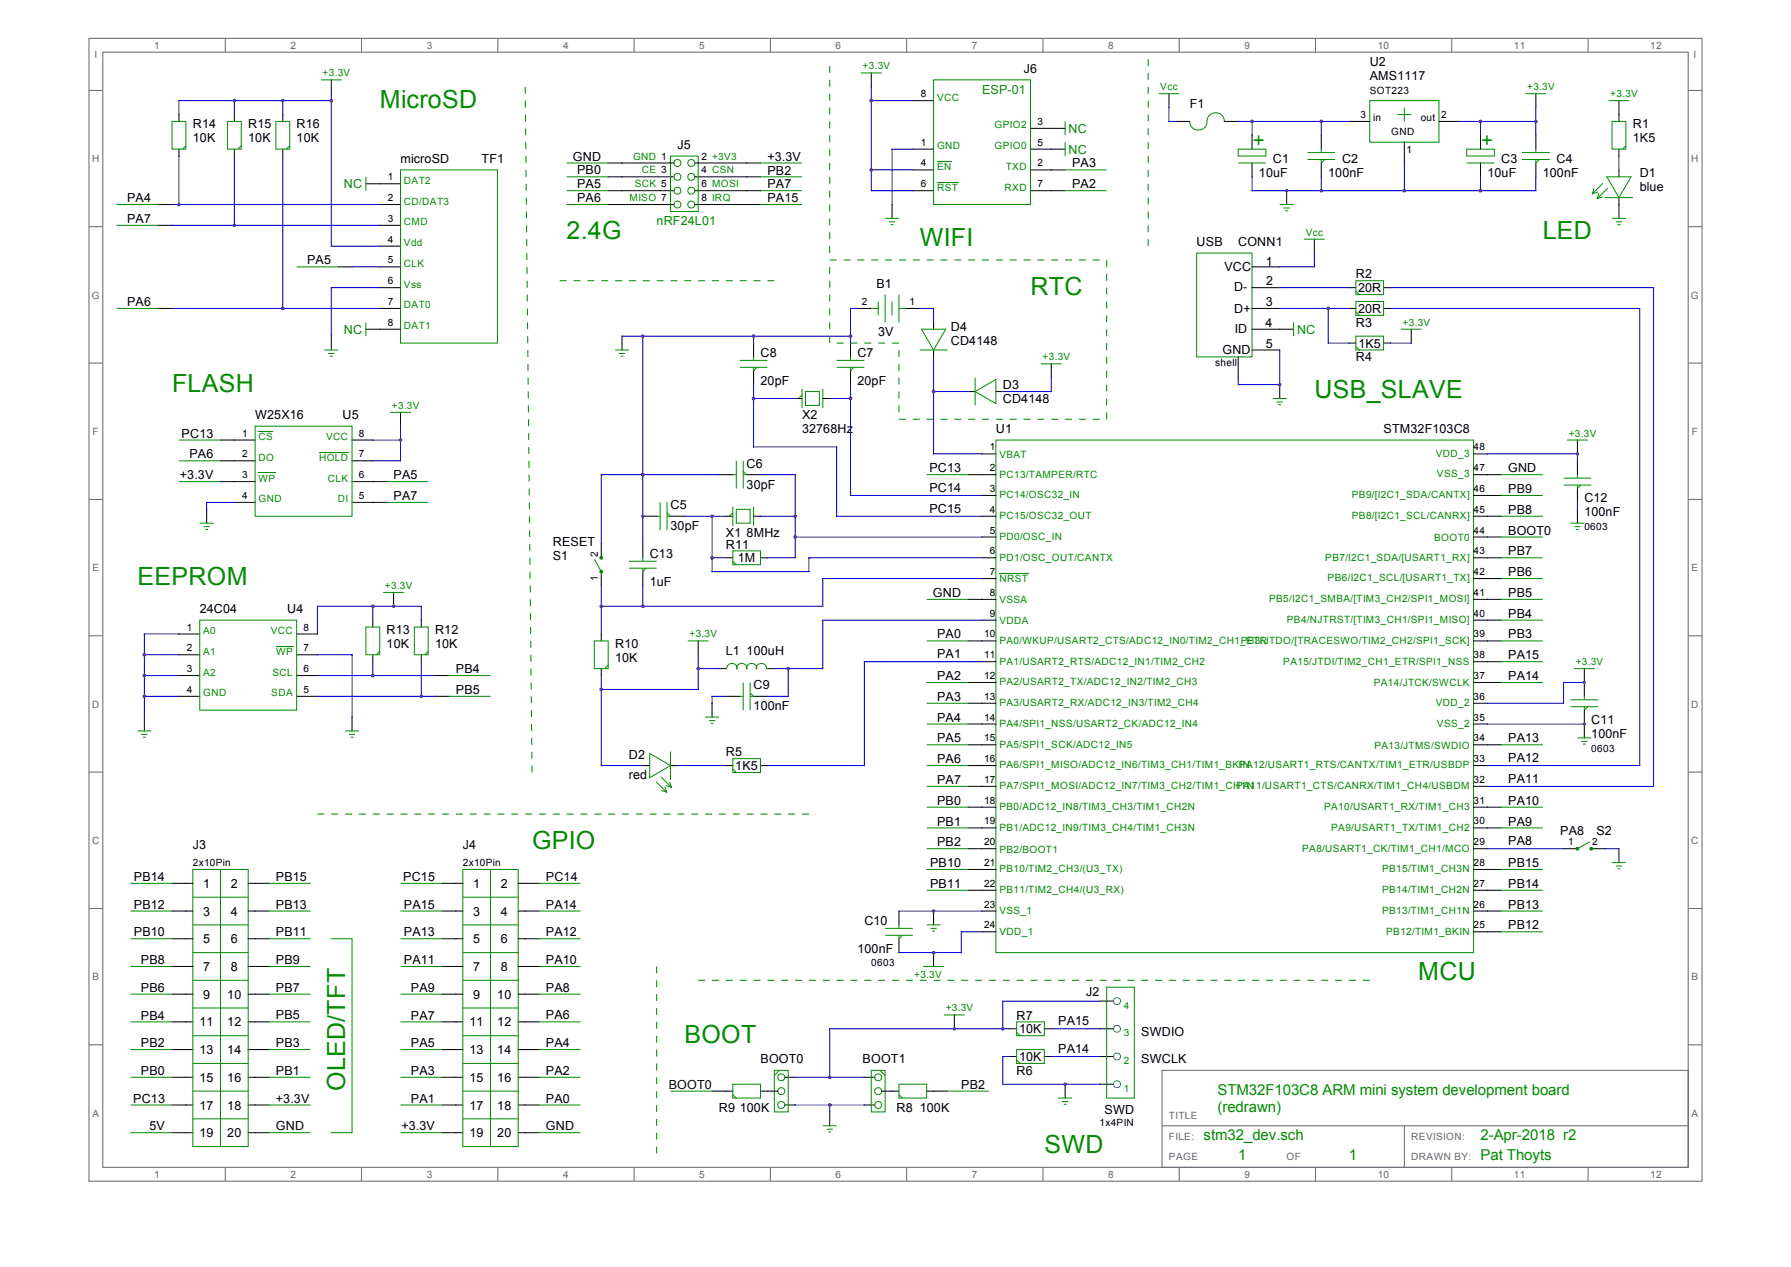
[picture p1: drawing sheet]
<svg xmlns="http://www.w3.org/2000/svg" width="297mm" height="210mm" viewBox="0 0 297 210" stroke-linecap="round" stroke-linejoin="round" font-family="sans-serif">
<g fill="none" stroke="#000" stroke-width=".17">
<path d="M29.7 19v1.1M38.9 19v1.1M46.9 19v1.1M54.9 13.2v2.3M144.5 12.1v2.3M151.4 16.7h3.4M193.8 15.5v2.3M254.7 15.5v2.3M268.5 16.7v3.4M26.2 33.9h2.3M26.2 37.3h2.3M29.7 24.7v1.2"/>
<path d="M38.9 24.7v1.2M46.9 24.7v1.2M60.7 30.5h5.7M63 33.9h3.4M63 37.3h3.4M100.9 31.6h10.9M100.9 29.3h10.9M100.9 33.9h10.9M100.9 27h10.9M115.2 31.6h10.9M115.2 29.3h10.9M115.2 33.9h10.9"/>
<path d="M115.2 27h10.9M147.9 33.9v2.3M151.4 31.6h3.4M151.4 28.2h3.4M151.4 24.7h3.4M170.9 31.6h5.7M170.9 28.2h5.7M170.9 24.7h5.7M170.9 21.3h5.7M195 20.1h2.3M203 20.1h2.3M207.6 22.4v2.3"/>
<path d="M207.6 27v2.3M213.4 31.6v2.3M218 39.6v2.3M219.1 22.4v2.3M219.1 27v2.3M223.7 20.1h3.4M232.9 23.6v3.4M238.6 20.1h3.5M245.5 22.4v2.3M245.5 27v2.3M254.7 22.4v2.3M254.7 27v2.3"/>
<path d="M268.5 24.7v1.2M268.5 28.2v1.1M268.5 32.8v3.4M26.2 51.1h2.3M54.9 55.7v2.3M56.1 44.2h2.3M60.7 54.6h5.7M63 51.1h3.4M63 47.7h3.4M63 44.2h3.4M63 40.8h3.4M103.2 55.7v2.3"/>
<path d="M125 56.9v2.3M141 56.9v2.3M142.2 51.1h2.3M150.2 51.1h2.3M154.8 53.4v1.2M154.8 58v1.2M205.3 59.2v3.4M207.6 54.6h6.9M207.6 51.1h4.6M207.6 47.7h4.6M207.6 44.2h4.6M207.6 58h4.6"/>
<path d="M223.7 51.1h1.1M223.7 47.7h1.1M223.7 56.9h1.1M229.4 51.1h1.2M229.4 47.7h1.2M229.4 56.9h1.2M234 54.6v2.3M36.6 76.4h5.7M36.6 72.9h5.7M36.6 79.8h5.7M58.4 76.4h3.4M58.4 72.9h3.4"/>
<path d="M58.4 79.8h5.7M66.4 68.3v2.3M119.2 78.7h2.3M123.8 78.7h2.3M125 61.5v2.3M131.9 66h1.1M136.4 66h1.2M141 61.5v2.3M160.6 78.7h4.5M160.6 64.9h1.1M162.9 75.2h2.2M165.1 64.9h1.2"/>
<path d="M174.3 60.3v2.3M212.2 63.8v2.2M244.4 75.2h2.3M244.4 78.7h4.6M261.6 72.9v2.3M261.6 76.4v2.3M34.3 84.4v2.3M38.9 83.3h3.4M58.4 83.3h5.7M65.3 98.2v2.3M99.7 90.2v2.3M99.7 94.7v2.3"/>
<path d="M106.6 85.6h2.3M106.6 90.2v2.3M106.6 94.7v2.3M111.2 85.6h2.3M120.4 85.6h1.1M120.4 92.5h1.1M125 85.6h1.1M126.1 92.5h1.2M160.6 99.3h4.5M162.9 82.1h2.2M162.9 85.6h2.2M162.9 89h2.2"/>
<path d="M162.9 92.5h2.2M162.9 95.9h2.2M244.4 82.1h4.6M244.4 85.6h4.6M244.4 89h4.6M244.4 92.5h4.6M244.4 95.9h4.6M244.4 99.3h4.6M261.6 81v2.3M261.6 84.4v2.3M23.9 118.9v2.3M29.7 115.4h3.4"/>
<path d="M29.7 108.5h3.4M29.7 105.1h3.4M29.7 112h3.4M49.2 115.4h3.4M49.2 108.5h3.4M49.2 105.1h3.4M49.2 112h3.4M58.4 118.9v2.3M61.8 102.8v1.1M61.8 108.5v1.2M69.9 102.8v1.1M69.9 108.5v1.2"/>
<path d="M72.2 115.4h2.3M72.2 112h2.3M99.7 105.1v1.1M99.7 110.8v1.2M115.8 106.2v2.3M118.1 116.6v2.3M119.2 110.8h1.2M120.4 115.4h2.3M125 115.4h2.3M127.3 110.8h1.1M160.6 106.2h4.5M160.6 113.1h4.5"/>
<path d="M160.6 116.6h4.5M162.9 102.8h2.2M162.9 109.7h2.2M244.4 102.8h4.6M244.4 106.2h4.6M244.4 109.7h4.6M244.4 113.1h4.6M244.4 116.6h2.3M262.7 110.8v4.6M262.7 117.7v4.6M106.6 126.9h1.1M111.2 126.9h1.1"/>
<path d="M120.4 126.9h1.1M126.1 126.9h1.2M160.6 120h4.5M160.6 123.5h4.5M160.6 126.9h4.5M160.6 130.3h4.5M160.6 133.8h4.5M160.6 137.2h4.5M244.4 120h2.3M244.4 123.5h4.6M244.4 126.9h2.3M244.4 130.3h2.3"/>
<path d="M244.4 133.8h4.6M244.4 137.2h4.6M28.5 151h3.5M28.5 146.4h3.5M28.5 155.6h3.5M41.2 151h3.4M41.2 146.4h3.4M41.2 155.6h3.4M73.3 151h3.4M73.3 146.4h3.4M73.3 155.6h3.4M85.9 151h3.5"/>
<path d="M85.9 146.4h3.5M85.9 155.6h3.5M149.1 151v2.3M149.1 155.6v2.3M154.8 151v2.3M154.8 157.9v2.3M160.6 140.7h4.5M160.6 144.1h4.5M160.6 147.6h4.5M162.9 151h2.2M162.9 154.4h2.2M244.4 140.7h2.3"/>
<path d="M244.4 144.1h4.6M244.4 147.6h4.6M244.4 151h4.6M244.4 154.4h4.6M259.3 140.7h2.3M263.9 140.7h2.3M268.5 140.7v2.3M28.5 178.6h3.5M28.5 169.4h3.5M28.5 174h3.5M28.5 164.8h3.5M28.5 160.2h3.5"/>
<path d="M41.2 178.6h3.4M41.2 169.4h3.4M41.2 174h3.4M41.2 164.8h3.4M41.2 160.2h3.4M73.3 178.6h3.4M73.3 169.4h3.4M73.3 174h3.4M73.3 164.8h3.4M73.3 160.2h3.4M85.9 178.6h3.5M85.9 169.4h3.5"/>
<path d="M85.9 174h3.5M85.9 164.8h3.5M85.9 160.2h3.5M130.1 178.6h1.8M143.3 178.6h1.8M158.3 168.2v2.3M167.4 170.5h1.2M167.4 175.1h1.2M173.2 170.5h1.1M173.2 175.1h1.1M176.6 179.7v2.3M182.4 170.5h2.3"/>
<path d="M182.4 175.1h2.3M182.4 179.7h2.3M182.4 165.9h2.3M28.5 183.1h3.5M28.5 187.7h3.5M41.2 183.1h3.4M41.2 187.7h3.4M73.3 183.1h3.4M73.3 187.7h3.4M85.9 183.1h3.5M85.9 187.7h3.5M118.1 180.9h3.4"/>
<path d="M126.1 180.9h2.9M130.1 183.1h1.8M137.6 184.3v2.3M143.3 183.1h1.8M146.2 180.9h2.9M153.7 180.9h3.4"/>
</g>
<g fill="none" stroke="#008b00" stroke-width=".17">
<path d="M53.2 13.2h3.5M142.8 12.1h3.4M154.8 13.2h16.1v20.7h-16.1zM192.1 15.5h3.5M227.1 16.7h11.5v6.9h-11.5zM231.7 19h2.3M232.9 17.8v2.3M253 15.5h3.4M266.7 16.7h3.5M19.3 33.9h6.9M19.3 37.3h6.9M28.5 20.1h2.3v4.6h-2.3z"/>
<path d="M30.8 24.1l-.5 .6M37.7 20.1h2.3v4.6h-2.3zM40 24.1l-.6 .6M45.8 20.1h2.2v4.6h-2.2zM48 24.1l-.5 .6M60.7 29.3v2.3M66.4 28.2h16.1v28.7h-16.1zM94 27h6.9M94 33.9h6.9M94 29.3h6.9M94 31.6h6.9M111.2 25.9h4.6v9.2h-4.6z"/>
<path d="M126.1 27h6.9M126.1 33.9h6.9M126.1 29.3h6.9M126.1 31.6h6.9M146.8 36.2h2.3M147.4 36.8h1M147.7 37.2h.5M155.4 26.7h2.4M155.4 30.2h3.5M176.6 31.6h6.9M176.6 28.2h6.9M176.6 20.1v2.3"/>
<path d="M176.6 23.6v2.3M197.3 20.1a1.44 1.44 0 0 0 1.4 1.5 1.44 1.44 0 0 0 1.5-1.5 1.44 1.44 0 0 1 1.4-1.4 1.44 1.44 0 0 1 1.4 1.4M205.3 24.7h4.6v1.2h-4.6zM205.3 27h4.6M212.2 33.9h2.3M212.8 34.5h1.1M213.1 34.9h.5M216.2 39.6h3.5M216.8 26.4h4.6M216.8 25.3h4.6M219.1 24.7v.6M219.1 26.4v.6l.6-.6"/>
<path d="M243.2 27h4.6M243.2 24.7h4.6v1.2h-4.6zM252.4 26.4h4.6M252.4 25.3h4.6M254.7 24.7v.6M254.7 26.4v.6l.6-.6M264.3 31.3l-.3 .8M264.9 31.8l-.9 .3M265.1 32.1l-.2 .8M265.7 32.6l-.8 .3M265.8 30.4l-1.8 1.7M266.2 32.8h4.6"/>
<path d="M266.5 29.3h4l-2 3.5zM266.6 31.2l-1.7 1.7M267.3 20.1h2.3v4.6h-2.3zM267.3 36.2h2.3M268 36.8h1M268.2 37.2h.5M269.6 24.1l-.6 .6M19.3 51.1h6.9M49.2 44.2h6.9M53.8 58h2.3M54.4 58.6h1.1M54.7 59h.5"/>
<path d="M60.7 53.4v2.3M102 58h2.3M102.6 58.6h1.1M102.9 59h.5M122.7 59.7h4.6M125 59.2v.5M138.7 59.7h4.6M141 59.2v.5M144.5 51.1h1.1M145.6 50v2.3M146.8 48.8v4.6M147.9 50v2.3"/>
<path d="M149.1 48.8v4.6M149.1 51.1h1.1M152.5 58h4.6M152.8 54.6h4l-2 3.4zM198.4 41.9h9.2v17.3h-9.2zM214.5 53.4v2.3M224.8 46.5h4.6v2.3h-4.6zM224.8 50h4.6v2.3h-4.6zM224.8 55.7h4.6v2.3h-4.6zM224.8 48.3l.6 .5M224.8 51.7l.6 .6M224.8 57.4l.6 .6"/>
<path d="M232.3 54.6h3.5M29.7 72.9h6.9M29.7 76.4h6.9M29.7 79.8h6.9M42.3 70.6h16.1v15h-16.1zM42.9 78.4h2.8M42.9 71.5h2.4M52.9 75h4.9M64.1 79.8h6.9M64.7 68.3h3.4M121.5 78.7h.6M122.1 76.4v4.6"/>
<path d="M122.7 60.9h4.6M123.2 78.1l.6 .6h-.6M123.2 76.4v4.6M125 60.9v.6l.5-.6M133 64.4v3.3M133 65.5l-.6 .5M133.6 64.9h2.3v2.3h-2.3zM136.4 64.4v3.3M138.7 60.9h4.6M141 60.9v.6l.6-.6M153.7 78.7h6.9M161.7 62.6v4.6"/>
<path d="M161.7 64.9l3.4-2v4zM165.1 72.9h79.3v85h-79.3zM172.6 60.3h3.5M211.1 66h2.3M211.7 66.6h1M212 67.1h.4M249 78.7h6.8M259.3 79.3h4.6M259.9 72.9h3.4M261.6 78.7v.6M33.1 86.7h2.3M33.8 87.3h1"/>
<path d="M34 87.7h.5M63.5 98.2h3.5M64.1 83.3h6.9M98.6 92.7l1.1 2M104.3 94.2h4.6M104.3 93h4.6M106.6 92.5v.5M106.6 94.2v.5l.6-.5M108.9 85.6h.6M109.5 83.3v4.6M110.6 85l.6 .6h-.6M110.6 83.3v4.6"/>
<path d="M121.5 84v3.2M121.5 85l-.6 .6M121.5 93l.6 .6M121.5 91.3h4.6v2.3h-4.6zM122.1 84.4h2.3v2.3h-2.3zM125 84v3.2M153.7 99.3h6.9M165.7 95.1h4.8M249 89h6.8M249 92.5h6.8M249 95.9h6.8M249 85.6h6.8"/>
<path d="M249 82.1h6.8M249 99.3h6.8M259.3 80.4h4.6M260.4 86.7h2.3M261.1 87.3h1M261.4 87.7h.4M261.6 80.4v.6l.6-.6M33.1 102.8h16.1v14.9h-16.1zM45.8 107.1h2.8M60.7 103.9h2.3v4.6h-2.3zM63 108l-.6 .5M68.7 103.9h2.3v4.6h-2.3z"/>
<path d="M71 108l-.6 .5M74.5 115.4h6.8M74.5 112h6.8M98.6 106.2h2.3v4.6h-2.3zM100.9 110.2l-.6 .6M114.1 106.2h3.4M116.9 118.9h2.3M117.6 119.4h1M117.8 119.9h.5M120.4 110.8h.1a.84 .84 0 0 1 .9-.8 .84 .84 0 0 1 .8 .9 .82 .82 0 0 1 .8-.9 .82 .82 0 0 1 .8 .9 .82 .82 0 0 1 .8-.9 .82 .82 0 0 1 .8 .9 .84 .84 0 0 1 .9-.9 .84 .84 0 0 1 .8 .8h.2M122.7 115.4h.5M123.2 113.1v4.6"/>
<path d="M124.4 113.1v4.6M124.4 114.8l.6 .6h-.6M153.7 106.2h6.9M153.7 113.1h6.9M153.7 116.6h6.9M249 102.8h6.8M249 106.2h6.8M249 109.7h6.8M249 113.1h6.8M260.4 117.1h4.6M260.4 116h4.6M261 110.8h3.5"/>
<path d="M262.7 115.4v.6M262.7 117.1v.6l.6-.6M22.8 121.2h2.3M23.4 121.7h1.1M23.7 122.2h.5M57.2 121.2h2.3M57.9 121.7h1M58.1 122.2h.5M107.7 124.9l3.5 2-3.5 2zM108.8 129.6l1.8 1.7M109.6 128.8l1.8 1.7M109.7 131l.9 .3"/>
<path d="M110.3 130.5l.3 .8M110.5 130.2l.9 .3M111.1 129.6l.3 .9M111.2 124.6v4.6M121.5 127.5l.6 .5M121.5 125.7h4.6v2.3h-4.6zM153.7 123.5h6.9M153.7 133.8h6.9M153.7 137.2h6.9M153.7 120h6.9M153.7 126.9h6.9M153.7 130.3h6.9"/>
<path d="M249 123.5h6.8M249 133.8h6.8M249 137.2h6.8M261.6 122.3h2.3M262.2 122.9h1M262.5 123.3h.5M263.6 139.5l-2 1.2M21.6 151h6.9M21.6 155.6h6.9M21.6 146.4h6.9M32 144.1h9.2v45.9h-9.2zM32 153.3h9.2"/>
<path d="M32 157.9h9.2M32 148.7h9.2M36.6 144.1v45.9M44.6 151h6.9M44.6 155.6h6.9M44.6 146.4h6.9M54.9 155.6h3.5v32.1h-3.5M66.4 151h6.9M66.4 155.6h6.9M66.4 146.4h6.9M76.7 144.1h9.2v45.9h-9.2zM76.7 153.3h9.2"/>
<path d="M76.7 157.9h9.2M76.7 148.7h9.2M81.3 144.1v45.9M89.4 151h6.9M89.4 155.6h6.9M89.4 146.4h6.9M146.8 155h4.6M146.8 153.9h4.6M149.1 153.3v.6M149.1 155v.6l.5-.6M153.7 144.1h6.9M153.7 147.6h6.9"/>
<path d="M153.7 153.3h2.3M153.7 140.7h6.9M154.3 153.9h1M154.6 154.3h.4M249 144.1h6.8M249 147.6h6.8M249 151h6.8M249 154.4h6.8M267.3 143h2.3M268 143.5h1M268.2 144h.5M21.6 164.8h6.9"/>
<path d="M21.6 169.4h6.9M21.6 174h6.9M21.6 178.6h6.9M21.6 160.2h6.9M32 176.3h9.2M32 171.7h9.2M32 162.5h9.2M32 167.1h9.2M44.6 164.8h6.9M44.6 169.4h6.9M44.6 174h6.9M44.6 178.6h6.9"/>
<path d="M44.6 160.2h6.9M66.4 164.8h6.9M66.4 169.4h6.9M66.4 174h6.9M66.4 178.6h6.9M66.4 160.2h6.9M76.7 176.3h9.2M76.7 171.7h9.2M76.7 162.5h9.2M76.7 167.1h9.2M89.4 164.8h6.9M89.4 169.4h6.9"/>
<path d="M89.4 174h6.9M89.4 178.6h6.9M89.4 160.2h6.9M121.5 179.7h4.6v2.3h-4.6zM128.4 177.4h2.3v6.9h-2.3zM129.3 177.4l-.9 .9M144.5 177.4h2.3v6.9h-2.3zM145.9 177.4l.9 .9M149.1 179.7h4.6v2.3h-4.6zM153.1 160.2h3.4M156.5 168.2h3.5M168.6 169.4h4.6v2.3h-4.6z"/>
<path d="M168.6 174h4.6v2.3h-4.6zM168.6 171.1l.6 .6M168.6 175.7l.6 .6M183.5 163.6h4.6v18.4h-4.6zM21.6 183.1h6.9M21.6 187.7h6.9M32 180.9h9.2M32 185.4h9.2M44.6 183.1h6.9M44.6 187.7h6.9M66.4 183.1h6.9M66.4 187.7h6.9"/>
<path d="M76.7 180.9h9.2M76.7 185.4h9.2M89.4 183.1h6.9M89.4 187.7h6.9M111.2 180.9h6.9M121.5 181.4l.6 .6M136.4 186.6h2.3M137.1 187.2h1M137.4 187.6h.4M149.1 181.4l.5 .6M157.1 180.9h6.9M175.5 182h2.3"/>
<path d="M176.1 182.6h1M176.4 183h.5"/>
<circle cx="112.3" cy="27" r=".58"/>
<circle cx="112.3" cy="29.3" r=".58"/>
<circle cx="112.3" cy="33.9" r=".58"/>
<circle cx="112.3" cy="31.6" r=".58"/>
<circle cx="114.6" cy="27" r=".58"/>
<circle cx="114.6" cy="29.3" r=".58"/>
<circle cx="114.6" cy="33.9" r=".58"/>
<circle cx="114.6" cy="31.6" r=".58"/>
<circle cx="129.6" cy="178.6" r=".58"/>
<circle cx="145.6" cy="178.6" r=".58"/>
<circle cx="129.6" cy="183.2" r=".58"/>
<circle cx="129.6" cy="180.9" r=".58"/>
<circle cx="145.6" cy="183.2" r=".58"/>
<circle cx="145.6" cy="180.9" r=".58"/>
</g>
<g fill="none" stroke="#00f" stroke-width=".17">
<path d="M38.9 16.7v2.3M46.9 16.7v2.3M54.9 16.7h-25.2v2.3M54.9 15.5v25.3h8.1M144.5 14.4v17.2h6.9M144.5 16.7h6.9M193.8 17.8v2.3h1.2M254.7 17.8v4.6M28.5 33.9h34.5M28.5 37.3h34.5M29.7 25.9v8M38.9 25.9v11.4"/>
<path d="M46.9 25.9v25.2M144.5 28.2h6.9M151.4 24.7h-3.5v9.2M205.3 20.1h18.4M207.6 20.1v2.3M207.6 29.3v2.3h47.1v-2.3M219.1 20.1v2.3M219.1 29.3v2.3M232.9 27v4.6M242.1 20.1h12.6M245.5 20.1v2.3M245.5 29.3v2.3"/>
<path d="M268.5 25.9v2.3M28.5 51.1h34.5M58.4 44.2h4.6M63 47.7h-8.1v8M103.2 55.7h37.8M106.6 55.7v34.5M125 55.7v1.2M142.2 51.1h-1.2v5.8M152.5 51.1h2.3v2.3M154.8 59.2v16h8.1M212.2 47.7h11.5M212.2 51.1h11.5"/>
<path d="M212.2 58v5.8h-6.9v-1.2M218 41.9v2.3h-5.8M220.3 51.1v5.8h3.4M230.6 51.1h41.3v75.8h-25.2M230.6 47.7h43.6v82.6h-27.5M230.6 56.9h3.4M61.8 72.9h4.6M66.4 70.6v5.8h-4.6M119.2 78.7h-19.5v11.5M125 66h6.9M125 63.8v10.3h13.7v11.5h24.2M126.1 78.7h5.8v13.8h-4.6"/>
<path d="M137.6 66h3.4M141 63.8v18.3h21.9M154.8 64.9h5.8M174.3 62.6v2.3h-8M246.7 75.2h14.9v1.2M38.9 83.3h-4.6v1.1M99.7 97v8.1M106.6 97v3.5M113.5 85.6h6.9M118.1 92.5h2.3M118.1 85.6v9.1h16v-2.2h28.8M126.1 85.6h5.8"/>
<path d="M131.9 89h31M162.9 95.9h-26.5v4.6h-36.7M261.6 83.3v1.1M23.9 115.4h5.8M23.9 108.5h5.8M23.9 112h5.8M29.7 105.1h-5.8v13.8M52.6 115.4h19.6M52.6 108.5h5.8v10.4M52.6 112h19.6M61.8 100.5v2.3M61.8 109.7v2.3"/>
<path d="M69.9 102.8v-2.3h-17.3v4.6M69.9 109.7v5.7M99.7 112v14.9h6.9M115.8 110.8h3.4M115.8 108.5v5.8h-16.1M120.4 115.4h-2.3v1.2M130.7 110.8v4.6h-3.4M162.9 109.7h-19.6v17.2h-16M162.9 102.8h-26.5v8h-8M262.7 113.1h-3.4v3.5h-12.6M112.3 126.9h8.1M246.7 120h16"/>
<path d="M149.1 151h13.8M162.9 154.4h-3.5v3.5h-10.3M246.7 140.7h12.6M266.2 140.7h2.3M131.9 178.6h11.4M167.4 170.5h-29.8v8.1M167.4 175.1h-1.1v4.6h16.1M174.3 170.5h8.1M174.3 175.1h8.1M182.4 165.9h-16.1v4.6M131.9 183.1h11.4M137.6 183.1v1.2"/>
</g>
<g fill="none" stroke="#008b8b" stroke-width=".17">
<circle cx="185.2" cy="170.5" r=".58"/>
<circle cx="185.2" cy="165.9" r=".58"/>
<circle cx="185.2" cy="179.7" r=".58"/>
<circle cx="185.2" cy="175.1" r=".58"/>
</g>
<g fill="#008b00" stroke="#008b00" stroke-width=".17">
<path d="M263.7 140.5h.3v.3h-.3z"/>
<path d="M261.4 140.5h.3v.3h-.3z"/>
<path d="M99.6 92.3h.3v.3h-.3z"/>
<path d="M99.6 94.6h.3v.3h-.3z"/>
</g>
<path d="M137.6 10.9v31M190.4 9.8v31M92.8 46.5h35.6M137.6 43.1h45.9v26.4h-34.4v-12.6h-11.5zM52.6 134.9h81.5M88.2 128l-1.1-114.8M108.9 160.2v31M115.8 162.5h111.3" fill="none" stroke="#008b00" stroke-width=".17" stroke-dasharray="1.1 1.1" stroke-linecap="butt"/>
<g fill="none" stroke="#666" stroke-width=".17">
<path d="M14.8 6.3h267.4v189.5h-267.4zM14.8 15h2.3M17 8.6h262.9v184.9h-262.9zM37.4 6.3v2.3M60 6.3v2.3M82.6 6.3v2.3M105.1 6.3v2.3M127.8 6.3v2.3M150.3 6.3v2.3M173 6.3v2.3M195.5 6.3v2.3M218.2 6.3v2.3"/>
<path d="M240.7 6.3v2.3M263.4 6.3v2.3M279.9 15h2.3M14.8 37.6h2.3M279.9 37.6h2.3M14.8 60.2h2.3M279.9 60.2h2.3M14.8 82.8h2.3M279.9 82.8h2.3M14.8 105.4h2.3M279.9 105.4h2.3M14.8 128h2.3"/>
<path d="M279.9 128h2.3M14.8 150.6h2.3M279.9 150.6h2.3M14.8 173.2h2.3M192.7 177.4h87.2v16.1h-87.2zM279.9 173.2h2.3M37.4 193.5v2.3M60 193.5v2.3M82.6 193.5v2.3M105.1 193.5v2.3M127.8 193.5v2.3M150.3 193.5v2.3"/>
<path d="M173 193.5v2.3M192.7 186.6h87.2M195.5 193.5v2.3M218.2 193.5v2.3M232.9 186.6v6.9M240.7 193.5v2.3M263.4 193.5v2.3"/>
</g>
<g fill="#a020f0">
<path d="M137.4 182.9h.4l.1 .2-.1 .3h-.4l-.1-.3z"/>
<path d="M137.4 178.3h.4l.1 .3-.1 .2h-.4l-.1-.2z"/>
<path d="M166.1 170.3h.4l.1 .2-.1 .2h-.4l-.1-.2z"/>
<path d="M158.1 170.3h.4v.2v.2h-.4l-.1-.2z"/>
<path d="M176.4 179.5h.4l.1 .2-.1 .2h-.4l-.1-.2z"/>
<path d="M261.4 75h.4l.1 .2-.1 .2h-.4l-.1-.2z"/>
<path d="M262.5 119.8h.4l.1 .2-.1 .2h-.4l-.1-.2z"/>
<path d="M262.5 112.9h.4l.1 .2-.1 .2h-.4l-.1-.2z"/>
<path d="M220.1 50.9h.3l.1 .2-.1 .2h-.3l-.1-.2z"/>
<path d="M212 63.5h.4l.1 .3-.1 .2h-.4l-.1-.2z"/>
<path d="M207.4 19.9h.4l.1 .2-.1 .2h-.4l-.1-.2z"/>
<path d="M218.9 19.9h.4l.1 .2-.1 .2h-.4l-.1-.2z"/>
<path d="M213.2 31.4h.4l.1 .2-.1 .2h-.4l-.1-.2z"/>
<path d="M218.9 31.4h.4l.1 .2-.1 .2h-.4l-.1-.2z"/>
<path d="M232.7 31.4h.4l.1 .2-.1 .2h-.4l-.1-.2z"/>
<path d="M245.3 31.4h.4l.1 .2-.1 .2h-.4l-.1-.2z"/>
<path d="M245.3 19.9h.4l.1 .2-.1 .2h-.4l-.1-.2z"/>
<path d="M254.5 19.9h.4l.1 .2-.1 .2h-.4l-.1-.2z"/>
<path d="M154.6 150.8h.4l.1 .2-.1 .2h-.4l-.1-.2z"/>
<path d="M154.6 157.7h.4l.1 .2-.1 .2h-.4l-.1-.2z"/>
<path d="M154.6 64.7h.4l.1 .2-.1 .2h-.4l-.1-.2z"/>
<path d="M140.8 55.5h.4l.1 .2-.1 .2h-.4v-.2z"/>
<path d="M140.8 65.8h.4l.1 .2-.1 .3h-.4v-.3z"/>
<path d="M124.8 65.8h.4l.1 .2-.1 .3h-.4l-.1-.3z"/>
<path d="M124.8 55.5h.4l.1 .2-.1 .2h-.4l-.1-.2z"/>
<path d="M106.4 55.5h.4l.1 .2-.1 .2h-.4l-.1-.2z"/>
<path d="M106.4 85.3h.4l.1 .3-.1 .2h-.4l-.1-.2z"/>
<path d="M117.9 85.3h.4l.1 .3-.1 .2h-.4l-.1-.2z"/>
<path d="M117.9 92.2h.4l.1 .3-.1 .2h-.4l-.1-.2z"/>
<path d="M106.4 78.5h.4l.1 .2-.1 .2h-.4l-.1-.2z"/>
<path d="M131.7 85.3h.4v.3v.2h-.4l-.1-.2z"/>
<path d="M131.7 88.8h.4v.2v.2h-.4l-.1-.2z"/>
<path d="M99.5 100.3h.4l.1 .2-.1 .2h-.4l-.1-.2z"/>
<path d="M106.4 100.3h.4l.1 .2-.1 .2h-.4l-.1-.2z"/>
<path d="M130.5 110.6h.4l.1 .2-.1 .2h-.4l-.1-.2z"/>
<path d="M115.6 110.6h.4l.1 .2-.1 .2h-.4l-.1-.2z"/>
<path d="M99.5 114.1h.4l.1 .2-.1 .2h-.4l-.1-.2z"/>
<path d="M23.7 108.3h.4l.1 .2-.1 .2h-.4v-.2z"/>
<path d="M23.7 111.8h.4l.1 .2-.1 .2h-.4v-.2z"/>
<path d="M23.7 115.2h.4l.1 .2-.1 .2h-.4v-.2z"/>
<path d="M69.7 115.2h.4v.2v.2h-.4l-.1-.2z"/>
<path d="M61.6 111.8h.4l.1 .2-.1 .2h-.4l-.1-.2z"/>
<path d="M65.1 100.3h.4l.1 .2-.1 .2h-.4l-.1-.2z"/>
<path d="M61.6 100.3h.4l.1 .2-.1 .2h-.4l-.1-.2z"/>
<path d="M66.2 72.7h.4l.1 .2-.1 .3h-.4l-.1-.3z"/>
<path d="M29.5 33.7h.4l.1 .2-.1 .2h-.4l-.1-.2z"/>
<path d="M38.7 37.1h.4l.1 .2-.1 .3h-.4l-.1-.3z"/>
<path d="M46.7 50.9h.4l.1 .2-.1 .2h-.4l-.1-.2z"/>
<path d="M54.7 16.5h.4l.1 .2-.1 .2h-.4l-.1-.2z"/>
<path d="M46.7 16.5h.4l.1 .2-.1 .2h-.4l-.1-.2z"/>
<path d="M38.7 16.5h.4l.1 .2-.1 .2h-.4l-.1-.2z"/>
<path d="M144.3 16.5h.4l.1 .2-.1 .2h-.4l-.1-.2z"/>
<path d="M144.3 27.9h.4l.1 .3-.1 .2h-.4l-.1-.2z"/>
</g>
<g font-size="4.1" fill="#008b00">
<text x="63" y="17.8">MicroSD</text>
<text x="94" y="39.6">2.4G</text>
<text x="152.5" y="40.8">WIFI</text>
<text x="255.8" y="39.6">LED</text>
<text x="170.9" y="48.8">RTC</text>
<text x="28.5" y="64.9">FLASH</text>
<text x="218" y="66">USB_SLAVE</text>
<text x="22.8" y="97">EEPROM</text>
<text x="88.2" y="140.7">GPIO</text>
<text x="235.2" y="162.5">MCU</text>
<text x="113.5" y="172.8">BOOT</text>
<text x="57.2" y="180.9" transform="rotate(-90 57.2 180.9)">OLED/TFT</text>
<text x="173.2" y="191.2">SWD</text>
</g>
<g font-size="3.3" fill="#008b00">
<text x="209.9" y="24.1" transform="rotate(-90 209.9 24.1)">+</text>
<text x="247.8" y="24.1" transform="rotate(-90 247.8 24.1)">+</text>
</g>
<g font-size="2.5" fill="#008b00">
<text x="201.9" y="181.5">STM32F103C8 ARM mini system development board</text>
<text x="201.9" y="184.3">(redrawn)</text>
<text x="199.6" y="188.9">stm32_dev.sch</text>
<text x="245.5" y="188.9">2-Apr-2018 r2</text>
<text x="205.3" y="192.3">1</text>
<text x="223.7" y="192.3">1</text>
<text x="245.5" y="192.3">Pat Thoyts</text>
</g>
<g font-size="2.1">
<text x="227.1" y="10.9">U2</text>
<text x="169.8" y="12.1">J6</text>
<text x="197.3" y="17.8">F1</text>
<text x="227.1" y="13.2">AMS1117</text>
<text x="32" y="21.3">R14</text>
<text x="32" y="23.6">10K</text>
<text x="41.2" y="21.3">R15</text>
<text x="41.2" y="23.6">10K</text>
<text x="49.2" y="21.3">R16</text>
<text x="49.2" y="23.6">10K</text>
<text x="270.8" y="21.3">R1</text>
<text x="270.8" y="23.6">1K5</text>
<text x="66.4" y="27">microSD</text>
<text x="79.9" y="27">TF1</text>
<text x="95" y="26.6">GND</text>
<text x="95.7" y="28.9">PB0</text>
<text x="112.3" y="24.7">J5</text>
<text x="127.3" y="26.6">+3.3V</text>
<text x="127.3" y="28.9">PB2</text>
<text x="177.8" y="27.8">PA3</text>
<text x="208.8" y="29.3">10uF</text>
<text x="211.1" y="27">C1</text>
<text x="220.3" y="29.3">100nF</text>
<text x="222.5" y="27">C2</text>
<text x="246.7" y="29.3">10uF</text>
<text x="249" y="27">C3</text>
<text x="255.8" y="29.3">100nF</text>
<text x="258.1" y="27">C4</text>
<text x="271.9" y="29.3">D1</text>
<text x="21.1" y="33.5">PA4</text>
<text x="95.7" y="31.2">PA5</text>
<text x="95.7" y="33.5">PA6</text>
<text x="127.3" y="31.2">PA7</text>
<text x="127.3" y="33.5">PA15</text>
<text x="177.8" y="31.2">PA2</text>
<text x="271.9" y="31.6">blue</text>
<text x="21.1" y="37">PA7</text>
<text x="198.4" y="40.8">USB</text>
<text x="205.3" y="40.8">CONN1</text>
<text x="50.9" y="43.8">PA5</text>
<text x="145.3" y="47.7">B1</text>
<text x="203.1" y="45">VCC</text>
<text x="209.9" y="44.1">1</text>
<text x="210" y="47.2">2</text>
<text x="224.8" y="46.1">R2</text>
<text x="21.1" y="50.7">PA6</text>
<text x="204.6" y="48.2">D-</text>
<text x="204.7" y="51.9">D+</text>
<text x="209.9" y="50.8">3</text>
<text x="225.2" y="48.4">20R</text>
<text x="225.2" y="51.9">20R</text>
<text x="126.1" y="59.2">C8</text>
<text x="142.2" y="59.2">C7</text>
<text x="145.6" y="55.7">3V</text>
<text x="157.7" y="54.9">D4</text>
<text x="157.7" y="57.3">CD4148</text>
<text x="202.7" y="58.7">GND</text>
<text x="204.8" y="55.2">ID</text>
<text x="209.9" y="54.3">4</text>
<text x="209.9" y="57.7">5</text>
<text x="224.8" y="54.2">R3</text>
<text x="224.8" y="59.9">R4</text>
<text x="225.3" y="57.6">1K5</text>
<text x="126.1" y="63.8">20pF</text>
<text x="142.2" y="63.8">20pF</text>
<text x="166.3" y="64.5">D3</text>
<text x="42.3" y="69.5">W25X16</text>
<text x="56.8" y="69.5">U5</text>
<text x="133" y="69.5">X2</text>
<text x="133" y="71.8">32768Hz</text>
<text x="165.1" y="71.8">U1</text>
<text x="166.3" y="66.8">CD4148</text>
<text x="229.4" y="71.8">STM32F103C8</text>
<text x="30.1" y="72.5">PC13</text>
<text x="31.4" y="76">PA6</text>
<text x="123.8" y="77.5">C6</text>
<text x="29.8" y="79.4">+3.3V</text>
<text x="65.3" y="79.4">PA5</text>
<text x="65.3" y="82.9">PA7</text>
<text x="123.8" y="81">30pF</text>
<text x="154.1" y="78.3">PC13</text>
<text x="154.1" y="81.5">PC14</text>
<text x="250.1" y="78.3">GND</text>
<text x="250.1" y="81.7">PB9</text>
<text x="262.7" y="83.3">C12</text>
<text x="111.2" y="87.9">30pF</text>
<text x="111.2" y="84.4">C5</text>
<text x="120.4" y="89">X1 8MHz</text>
<text x="154.1" y="85">PC15</text>
<text x="250.1" y="88.6">BOOT0</text>
<text x="250.1" y="85.2">PB8</text>
<text x="262.7" y="85.6">100nF</text>
<text x="91.7" y="92.8">S1</text>
<text x="91.7" y="90.6">RESET</text>
<text x="107.7" y="92.5">C13</text>
<text x="120.4" y="90.9">R11</text>
<text x="122.3" y="93.2">1M</text>
<text x="250.1" y="92.1">PB7</text>
<text x="250.1" y="95.5">PB6</text>
<text x="33.1" y="101.6">24C04</text>
<text x="47.6" y="101.6">U4</text>
<text x="107.7" y="97">1uF</text>
<text x="154.7" y="99">GND</text>
<text x="250.1" y="98.9">PB5</text>
<text x="64.1" y="105.1">R13</text>
<text x="64.1" y="107.4">10K</text>
<text x="72.2" y="105.1">R12</text>
<text x="72.2" y="107.4">10K</text>
<text x="102" y="107.4">R10</text>
<text x="155.4" y="105.8">PA0</text>
<text x="250.1" y="102.4">PB4</text>
<text x="250.1" y="105.8">PB3</text>
<text x="75.6" y="111.6">PB4</text>
<text x="102" y="109.7">10K</text>
<text x="120.4" y="108.5">L1 100uH</text>
<text x="155.4" y="112.7">PA2</text>
<text x="155.4" y="109.1">PA1</text>
<text x="250.1" y="109.3">PA15</text>
<text x="250.1" y="112.7">PA14</text>
<text x="75.6" y="115">PB5</text>
<text x="125" y="117.7">100nF</text>
<text x="125" y="114.3">C9</text>
<text x="155.4" y="119.6">PA4</text>
<text x="155.4" y="116.2">PA3</text>
<text x="104.3" y="125.7">D2</text>
<text x="120.4" y="125.3">R5</text>
<text x="155.4" y="123">PA5</text>
<text x="250.1" y="123">PA13</text>
<text x="263.9" y="122.3">100nF</text>
<text x="263.9" y="120">C11</text>
<text x="104.3" y="129.2">red</text>
<text x="121.9" y="127.6">1K5</text>
<text x="155.4" y="126.5">PA6</text>
<text x="155.4" y="129.9">PA7</text>
<text x="250.1" y="126.3">PA12</text>
<text x="250.1" y="129.8">PA11</text>
<text x="155.4" y="133.4">PB0</text>
<text x="155.4" y="136.8">PB1</text>
<text x="250.1" y="133.4">PA10</text>
<text x="250.1" y="136.8">PA9</text>
<text x="32" y="140.7">J3</text>
<text x="76.7" y="140.7">J4</text>
<text x="154.2" y="143.7">PB10</text>
<text x="155.4" y="140.3">PB2</text>
<text x="250.1" y="140.1">PA8</text>
<text x="250.1" y="143.7">PB15</text>
<text x="258.7" y="138.4">PA8</text>
<text x="264.7" y="138.4">S2</text>
<text x="22.2" y="146">PB14</text>
<text x="33.7" y="147.2">1</text>
<text x="38.3" y="147.2">2</text>
<text x="45.8" y="146">PB15</text>
<text x="66.9" y="146">PC15</text>
<text x="78.5" y="147.2">1</text>
<text x="83" y="147.2">2</text>
<text x="90.5" y="146">PC14</text>
<text x="154.2" y="147.2">PB11</text>
<text x="250.1" y="147.2">PB14</text>
<text x="22.2" y="150.6">PB12</text>
<text x="22.2" y="155.2">PB10</text>
<text x="33.7" y="151.7">3</text>
<text x="38.3" y="151.8">4</text>
<text x="45.8" y="150.6">PB13</text>
<text x="45.8" y="155.2">PB11</text>
<text x="67" y="155.2">PA13</text>
<text x="67" y="150.6">PA15</text>
<text x="78.5" y="151.7">3</text>
<text x="83" y="151.8">4</text>
<text x="90.5" y="150.6">PA14</text>
<text x="90.5" y="155.2">PA12</text>
<text x="143.3" y="153.3">C10</text>
<text x="250.1" y="150.6">PB13</text>
<text x="250.1" y="154.1">PB12</text>
<text x="23.4" y="159.8">PB8</text>
<text x="33.7" y="156.3">5</text>
<text x="33.7" y="160.9">7</text>
<text x="38.3" y="160.9">8</text>
<text x="38.3" y="156.3">6</text>
<text x="45.8" y="159.8">PB9</text>
<text x="67" y="159.8">PA11</text>
<text x="78.5" y="156.3">5</text>
<text x="78.5" y="160.9">7</text>
<text x="83" y="160.9">8</text>
<text x="83" y="156.3">6</text>
<text x="90.5" y="159.8">PA10</text>
<text x="142.2" y="157.9">100nF</text>
<text x="23.4" y="164.4">PB6</text>
<text x="33.7" y="165.5">9</text>
<text x="37.7" y="165.5">10</text>
<text x="45.8" y="164.4">PB7</text>
<text x="68.2" y="164.4">PA9</text>
<text x="78.5" y="165.5">9</text>
<text x="82.5" y="165.5">10</text>
<text x="90.5" y="164.4">PA8</text>
<text x="180.1" y="165.2">J2</text>
<text x="23.4" y="169">PB4</text>
<text x="23.4" y="173.6">PB2</text>
<text x="33.1" y="170.1">11</text>
<text x="37.7" y="170.1">12</text>
<text x="45.8" y="169">PB5</text>
<text x="45.8" y="173.6">PB3</text>
<text x="68.2" y="169">PA7</text>
<text x="68.2" y="173.6">PA5</text>
<text x="77.9" y="170.1">11</text>
<text x="82.5" y="170.1">12</text>
<text x="90.5" y="169">PA6</text>
<text x="90.5" y="173.6">PA4</text>
<text x="168.6" y="169">R7</text>
<text x="169" y="171.3">10K</text>
<text x="175.5" y="169.9">PA15</text>
<text x="189.3" y="171.7">SWDIO</text>
<text x="23.4" y="178.2">PB0</text>
<text x="33.1" y="174.7">13</text>
<text x="33.1" y="179.3">15</text>
<text x="37.7" y="174.7">14</text>
<text x="37.7" y="179.3">16</text>
<text x="45.8" y="178.2">PB1</text>
<text x="68.2" y="178.2">PA3</text>
<text x="77.9" y="174.7">13</text>
<text x="77.9" y="179.3">15</text>
<text x="82.5" y="174.7">14</text>
<text x="82.5" y="179.3">16</text>
<text x="90.5" y="178.2">PA2</text>
<text x="126.1" y="176.3">BOOT0</text>
<text x="143" y="176.3">BOOT1</text>
<text x="168.6" y="178.2">R6</text>
<text x="169" y="175.9">10K</text>
<text x="175.5" y="174.5">PA14</text>
<text x="189.3" y="176.3">SWCLK</text>
<text x="22.1" y="182.8">PC13</text>
<text x="33.1" y="183.9">17</text>
<text x="37.7" y="183.9">18</text>
<text x="45.8" y="182.7">+3.3V</text>
<text x="68.2" y="182.8">PA1</text>
<text x="77.9" y="183.9">17</text>
<text x="82.5" y="183.9">18</text>
<text x="90.5" y="182.7">PA0</text>
<text x="110.9" y="180.5">BOOT0</text>
<text x="119.2" y="184.3">R9 100K</text>
<text x="148.7" y="184.3">R8 100K</text>
<text x="159.4" y="180.5">PB2</text>
<text x="183.2" y="184.7">SWD</text>
<text x="24.8" y="187.3">5V</text>
<text x="33.1" y="188.5">19</text>
<text x="37.7" y="188.5">20</text>
<text x="45.8" y="187.3">GND</text>
<text x="66.6" y="187.3">+3.3V</text>
<text x="77.9" y="188.5">19</text>
<text x="82.5" y="188.5">20</text>
<text x="90.5" y="187.3">GND</text>
</g>
<g font-size="2.1" fill="#008b00">
<text x="162.9" y="15.5">ESP-01</text>
<text x="177.2" y="22">NC</text>
<text x="177.2" y="25.5">NC</text>
<text x="57" y="31.2">NC</text>
<text x="108.9" y="37.3">nRF24L01</text>
<text x="57" y="55.3">NC</text>
<text x="215.1" y="55.3">NC</text>
</g>
<g font-size="1.7" fill="#666">
<text x="15.7" y="9.7">I</text>
<text x="25.6" y="8.1">1</text>
<text x="48.2" y="8.1">2</text>
<text x="70.8" y="8.1">3</text>
<text x="93.4" y="8.1">4</text>
<text x="116" y="8.1">5</text>
<text x="138.6" y="8.1">6</text>
<text x="161.2" y="8.1">7</text>
<text x="183.8" y="8.1">8</text>
<text x="206.4" y="8.1">9</text>
<text x="228.5" y="8.1">10</text>
<text x="251.1" y="8.1">11</text>
<text x="273.7" y="8.1">12</text>
<text x="280.9" y="9.7">I</text>
<text x="15.3" y="26.9">H</text>
<text x="280.5" y="26.9">H</text>
<text x="15.2" y="49.5">G</text>
<text x="280.4" y="49.5">G</text>
<text x="15.4" y="72.1">F</text>
<text x="280.6" y="72.1">F</text>
<text x="15.3" y="94.7">E</text>
<text x="280.5" y="94.7">E</text>
<text x="15.3" y="117.3">D</text>
<text x="280.5" y="117.3">D</text>
<text x="15.3" y="139.9">C</text>
<text x="280.5" y="139.9">C</text>
<text x="15.3" y="162.5">B</text>
<text x="280.5" y="162.5">B</text>
<text x="15.3" y="185.1">A</text>
<text x="193.8" y="185.4">TITLE</text>
<text x="280.5" y="185.1">A</text>
<text x="193.8" y="188.9">FILE:</text>
<text x="234" y="188.9">REVISION:</text>
<text x="25.6" y="195.3">1</text>
<text x="48.2" y="195.3">2</text>
<text x="70.8" y="195.3">3</text>
<text x="93.4" y="195.3">4</text>
<text x="116" y="195.2">5</text>
<text x="138.6" y="195.3">6</text>
<text x="161.2" y="195.3">7</text>
<text x="183.8" y="195.3">8</text>
<text x="193.8" y="192.3">PAGE</text>
<text x="206.4" y="195.3">9</text>
<text x="213.4" y="192.3">OF</text>
<text x="228.5" y="195.3">10</text>
<text x="234" y="192.3">DRAWN BY:</text>
<text x="251.1" y="195.3">11</text>
<text x="273.7" y="195.3">12</text>
</g>
<g font-size="1.7" fill="#008b00">
<text x="143" y="11.5">+3.3V</text>
<text x="53.5" y="12.7">+3.3V</text>
<text x="155.4" y="16.7">VCC</text>
<text x="192.4" y="15">Vcc</text>
<text x="253.3" y="15">+3.3V</text>
<text x="267" y="16.1">+3.3V</text>
<text x="164.9" y="21.3">GPIO2</text>
<text x="105" y="26.4">GND 1</text>
<text x="106.4" y="28.7">CE 3</text>
<text x="155.4" y="28.2">EN</text>
<text x="155.4" y="24.7">GND</text>
<text x="164.9" y="24.7">GPIO0</text>
<text x="166.8" y="28.2">TXD</text>
<text x="67" y="33.9">CD/DAT3</text>
<text x="67" y="30.5">DAT2</text>
<text x="104.4" y="33.3">MISO 7</text>
<text x="105.3" y="31">SCK 5</text>
<text x="155.4" y="31.6">RST</text>
<text x="166.6" y="31.6">RXD</text>
<text x="67" y="37.3">CMD</text>
<text x="67" y="40.8">Vdd</text>
<text x="216.5" y="39.1">Vcc</text>
<text x="67" y="44.2">CLK</text>
<text x="67" y="47.7">Vss</text>
<text x="67" y="51.1">DAT0</text>
<text x="232.6" y="54">+3.3V</text>
<text x="67" y="54.6">DAT1</text>
<text x="172.9" y="59.7">+3.3V</text>
<text x="65" y="67.8">+3.3V</text>
<text x="42.9" y="76.4">DO</text>
<text x="42.9" y="72.9">CS</text>
<text x="52.9" y="76.4">HOLD</text>
<text x="54.1" y="72.9">VCC</text>
<text x="165.7" y="75.9">VBAT</text>
<text x="238.1" y="75.7">VDD_3</text>
<text x="260.1" y="72.4">+3.3V</text>
<text x="42.9" y="79.8">WP</text>
<text x="42.9" y="83.3">GND</text>
<text x="54.4" y="79.8">CLK</text>
<text x="56" y="83.3">DI</text>
<text x="165.7" y="79.3">PC13/TAMPER/RTC</text>
<text x="165.7" y="82.6">PC14/OSC32_IN</text>
<text x="224.2" y="82.6">PB9/[I2C1_SDA/CANTX]</text>
<text x="238.3" y="79.1">VSS_3</text>
<text x="165.7" y="86">PC15/OSC32_OUT</text>
<text x="165.7" y="89.5">PD0/OSC_IN</text>
<text x="224.2" y="86">PB8/[I2C1_SCL/CANRX]</text>
<text x="237.8" y="89.6">BOOT0</text>
<text x="165.7" y="92.9">PD1/OSC_OUT/CANTX</text>
<text x="219.8" y="92.9">PB7/I2C1_SDA/[USART1_RX]</text>
<text x="63.8" y="97.6">+3.3V</text>
<text x="165.7" y="96.5">NRST</text>
<text x="165.7" y="100">VSSA</text>
<text x="210.5" y="99.8">PB5/I2C1_SMBA/[TIM3_CH2/SPI1_MOSI]</text>
<text x="220.2" y="96.4">PB6/I2C1_SCL/[USART1_TX]</text>
<text x="33.7" y="105.1">A0</text>
<text x="44.9" y="105.1">VCC</text>
<text x="114.3" y="105.7">+3.3V</text>
<text x="165.7" y="103.4">VDDA</text>
<text x="165.7" y="106.7">PA0/WKUP/USART2_CTS/ADC12_IN0/TIM2_CH1_ETR</text>
<text x="205.8" y="106.7">PB3/JTDO/[TRACESWO/TIM2_CH2/SPI1_SCK]</text>
<text x="213.4" y="103.3">PB4/NJTRST/[TIM3_CH1/SPI1_MISO]</text>
<text x="33.7" y="108.5">A1</text>
<text x="33.7" y="112">A2</text>
<text x="45.2" y="112">SCL</text>
<text x="45.8" y="108.5">WP</text>
<text x="165.7" y="110.1">PA1/USART2_RTS/ADC12_IN1/TIM2_CH2</text>
<text x="165.7" y="113.6">PA2/USART2_TX/ADC12_IN2/TIM2_CH3</text>
<text x="212.8" y="110.1">PA15/JTDI/TIM2_CH1_ETR/SPI1_NSS</text>
<text x="227.8" y="113.7">PA14/JTCK/SWCLK</text>
<text x="261.3" y="110.2">+3.3V</text>
<text x="33.7" y="115.4">GND</text>
<text x="45" y="115.4">SDA</text>
<text x="165.7" y="117">PA3/USART2_RX/ADC12_IN3/TIM2_CH4</text>
<text x="238.1" y="117">VDD_2</text>
<text x="165.7" y="120.5">PA4/SPI1_NSS/USART2_CK/ADC12_IN4</text>
<text x="165.7" y="123.9">PA5/SPI1_SCK/ADC12_IN5</text>
<text x="227.9" y="124.1">PA13/JTMS/SWDIO</text>
<text x="238.3" y="120.5">VSS_2</text>
<text x="165.7" y="127.4">PA6/SPI1_MISO/ADC12_IN6/TIM3_CH1/TIM1_BKIN</text>
<text x="165.7" y="130.8">PA7/SPI1_MOSI/ADC12_IN7/TIM3_CH2/TIM1_CH1N</text>
<text x="205" y="130.8">PA11/USART1_CTS/CANRX/TIM1_CH4/USBDM</text>
<text x="205.5" y="127.4">PA12/USART1_RTS/CANTX/TIM1_ETR/USBDP</text>
<text x="165.7" y="134.2">PB0/ADC12_IN8/TIM3_CH3/TIM1_CH2N</text>
<text x="165.7" y="137.7">PB1/ADC12_IN9/TIM3_CH4/TIM1_CH3N</text>
<text x="219.6" y="134.2">PA10/USART1_RX/TIM1_CH3</text>
<text x="220.8" y="137.7">PA9/USART1_TX/TIM1_CH2</text>
<text x="165.7" y="141.3">PB2/BOOT1</text>
<text x="215.9" y="141.1">PA8/USART1_CK/TIM1_CH1/MCO</text>
<text x="165.7" y="144.6">PB10/TIM2_CH3/(U3_TX)</text>
<text x="165.7" y="148">PB11/TIM2_CH4/(U3_RX)</text>
<text x="229.2" y="144.6">PB15/TIM1_CH3N</text>
<text x="229.2" y="148">PB14/TIM1_CH2N</text>
<text x="165.7" y="151.5">VSS_1</text>
<text x="165.7" y="154.9">VDD_1</text>
<text x="229.2" y="151.5">PB13/TIM1_CH1N</text>
<text x="229.9" y="154.9">PB12/TIM1_BKIN</text>
<text x="151.6" y="162">+3.3V</text>
<text x="156.8" y="167.6">+3.3V</text>
<text x="186.4" y="167.2">4</text>
<text x="186.4" y="171.8">3</text>
<text x="186.4" y="176.4">2</text>
<text x="186.4" y="181">1</text>
</g>
<g font-size="1.7">
<text x="152.7" y="16.1">8</text>
<text x="227.1" y="15.5">SOT223</text>
<text x="172" y="20.7">3</text>
<text x="225.6" y="19.6">3</text>
<text x="227.7" y="20.1">in</text>
<text x="230.7" y="22.4">GND</text>
<text x="235.6" y="20.1">out</text>
<text x="239" y="19.6">2</text>
<text x="64.3" y="29.9">1</text>
<text x="116.4" y="28.7">4 CSN</text>
<text x="116.4" y="26.4">2 +3V3</text>
<text x="152.7" y="27.6">4</text>
<text x="152.7" y="24.1">1</text>
<text x="172" y="24.1">5</text>
<text x="172" y="27.6">2</text>
<text x="233.2" y="25.3">1</text>
<text x="64.3" y="33.3">2</text>
<text x="116.4" y="31">6 MOSI</text>
<text x="116.4" y="33.3">8 IRQ</text>
<text x="152.7" y="31">6</text>
<text x="172" y="31">7</text>
<text x="64.3" y="36.8">3</text>
<text x="64.3" y="40.2">4</text>
<text x="64.3" y="43.7">5</text>
<text x="64.3" y="47.1">6</text>
<text x="64.3" y="50.5">7</text>
<text x="64.3" y="54">8</text>
<text x="142.9" y="50.5">2</text>
<text x="150.8" y="50.5">1</text>
<text x="201.5" y="60.7">shell</text>
<text x="40.2" y="75.8">2</text>
<text x="40.2" y="72.4">1</text>
<text x="59.5" y="75.8">7</text>
<text x="59.5" y="72.4">8</text>
<text x="164.2" y="74.7">1</text>
<text x="244.4" y="74.7">48</text>
<text x="40.2" y="79.2">3</text>
<text x="40.2" y="82.7">4</text>
<text x="59.5" y="82.7">5</text>
<text x="59.5" y="79.2">6</text>
<text x="164.2" y="78.1">2</text>
<text x="164.2" y="81.5">3</text>
<text x="244.4" y="78.1">47</text>
<text x="244.4" y="81.5">46</text>
<text x="164.2" y="85">4</text>
<text x="164.2" y="88.4">5</text>
<text x="244.4" y="85">45</text>
<text x="244.4" y="88.4">44</text>
<text x="262.7" y="87.9">0603</text>
<text x="99.1" y="92.3" transform="rotate(-90 99.1 92.3)">2</text>
<text x="164.2" y="91.9">6</text>
<text x="164.2" y="95.3">7</text>
<text x="244.4" y="91.9">43</text>
<text x="244.4" y="95.3">42</text>
<text x="99.1" y="96.3" transform="rotate(-90 99.1 96.3)">1</text>
<text x="164.2" y="98.8">8</text>
<text x="244.4" y="98.8">41</text>
<text x="31" y="107.9">2</text>
<text x="31" y="104.5">1</text>
<text x="50.3" y="107.9">7</text>
<text x="50.3" y="104.5">8</text>
<text x="163.2" y="105.7">10</text>
<text x="164.2" y="102.2">9</text>
<text x="244.4" y="102.2">40</text>
<text x="244.4" y="105.7">39</text>
<text x="31" y="111.4">3</text>
<text x="50.3" y="111.4">6</text>
<text x="163.2" y="109.1">11</text>
<text x="163.2" y="112.5">12</text>
<text x="244.4" y="109.1">38</text>
<text x="244.4" y="112.5">37</text>
<text x="31" y="114.8">4</text>
<text x="50.3" y="114.8">5</text>
<text x="163.2" y="116">13</text>
<text x="163.2" y="119.4">14</text>
<text x="244.4" y="116">36</text>
<text x="244.4" y="119.4">35</text>
<text x="163.2" y="122.9">15</text>
<text x="244.4" y="122.9">34</text>
<text x="263.9" y="124.6">0603</text>
<text x="163.2" y="126.3">16</text>
<text x="163.2" y="129.8">17</text>
<text x="244.4" y="126.3">33</text>
<text x="244.4" y="129.8">32</text>
<text x="163.2" y="133.2">18</text>
<text x="163.2" y="136.7">19</text>
<text x="244.4" y="133.2">31</text>
<text x="244.4" y="136.7">30</text>
<text x="32" y="143.5">2x10Pin</text>
<text x="76.7" y="143.5">2x10Pin</text>
<text x="163.2" y="140.1">20</text>
<text x="163.2" y="143.5">21</text>
<text x="244.4" y="140.1">29</text>
<text x="244.4" y="143.5">28</text>
<text x="260" y="140.1">1</text>
<text x="264" y="140.1">2</text>
<text x="163.2" y="147">22</text>
<text x="244.4" y="147">27</text>
<text x="163.2" y="150.4">23</text>
<text x="163.2" y="153.9">24</text>
<text x="244.4" y="150.4">26</text>
<text x="244.4" y="153.9">25</text>
<text x="144.5" y="160.2">0603</text>
<text x="182.3" y="186.7">1x4PIN</text>
</g>
</svg>
